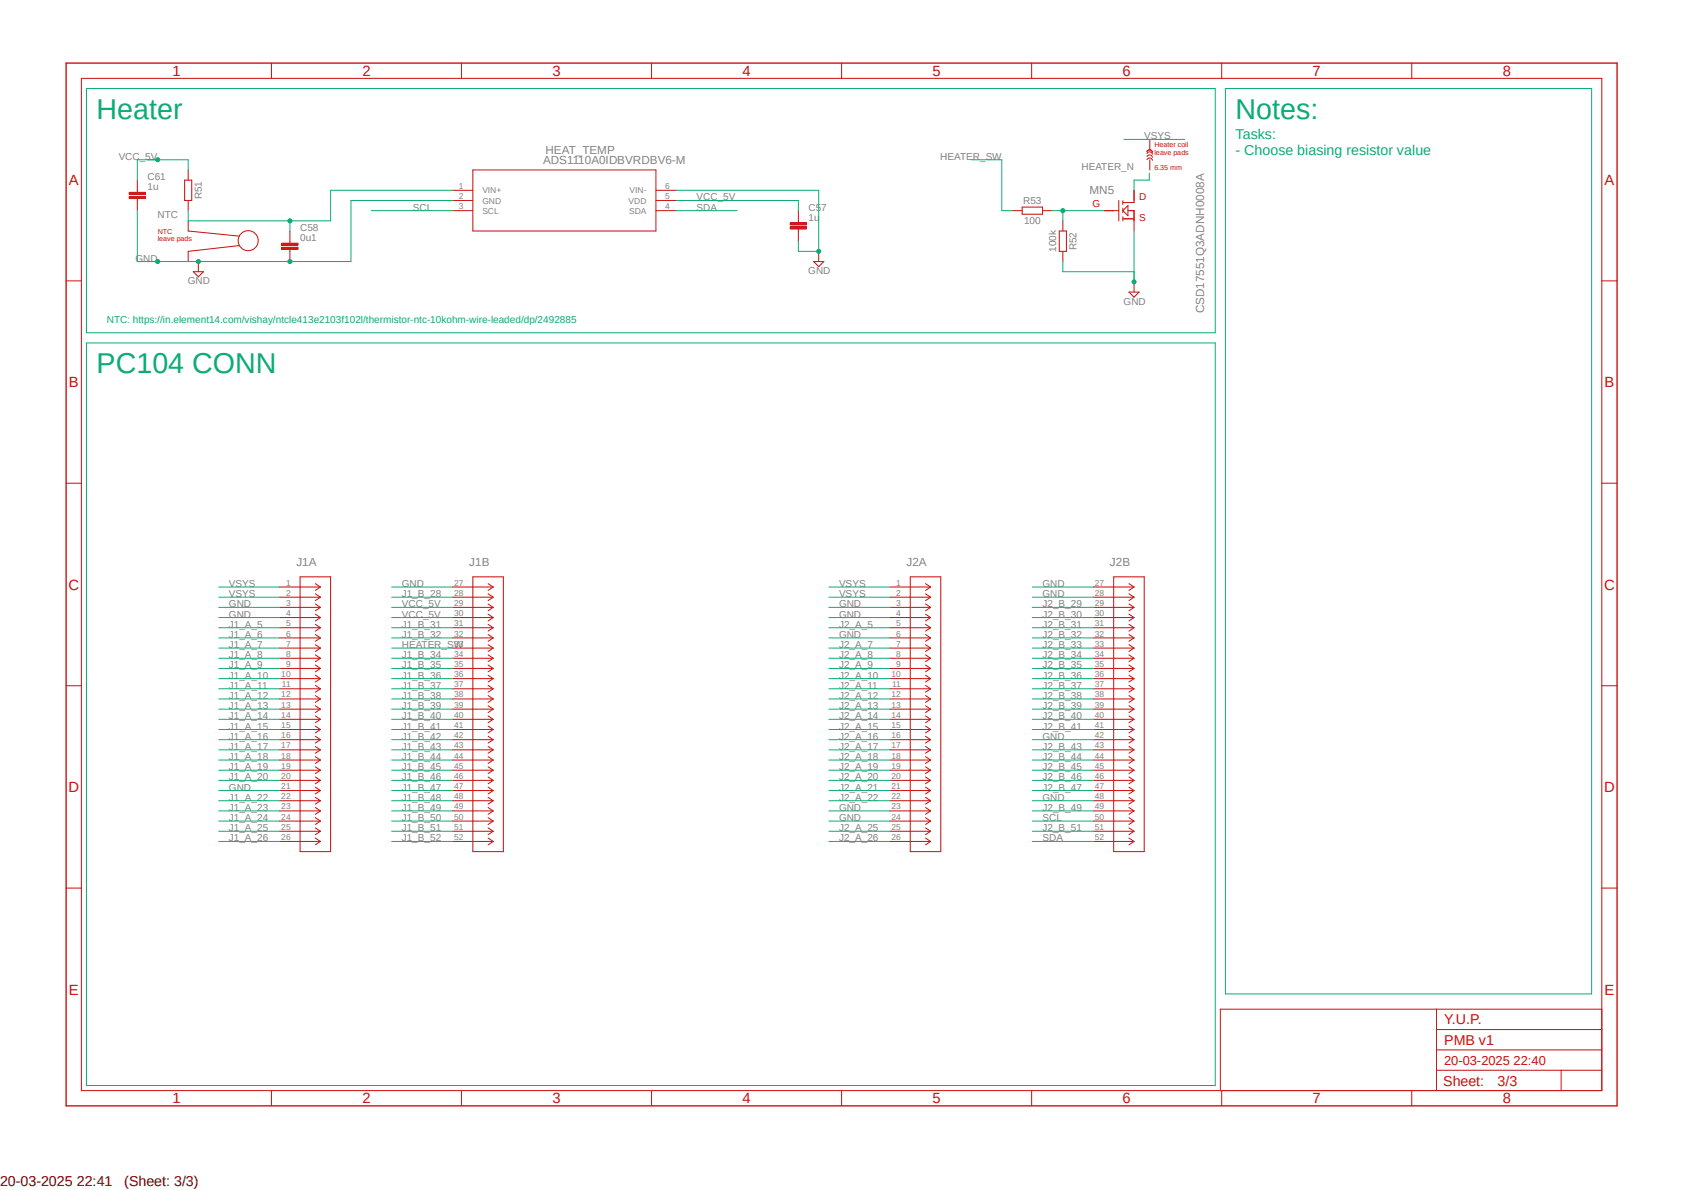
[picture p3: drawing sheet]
<svg xmlns="http://www.w3.org/2000/svg" width="420mm" height="297mm" viewBox="0 0 420 297" stroke-linecap="round" stroke-linejoin="round" font-family="sans-serif">
<path d="M16 15.4l388.2 261.2M404.2 15.4l-388.2 261.2" fill="none" stroke="#fff" stroke-width=".25"/>
<g fill="none" stroke="#c90d0c" stroke-width=".25">
<path d="M20.3 19.6h379.7v252.6h-379.7zM67.8 15.7v3.9M115.2 15.7v3.9M162.7 15.7v3.9M210.1 15.7v3.9M257.6 15.7v3.9M305.1 15.7v3.9M352.5 15.7v3.9M286.4 37.8a.74 .74 0 0 1 .7-.4 .74 .74 0 0 1 .7 .6M286.4 38.3a.74 .74 0 0 1 .7-.4 .74 .74 0 0 1 .7 .6M286.4 39.1a.74 .74 0 0 1 .7-.4 .74 .74 0 0 1 .7 .5M286.4 39.8a.74 .74 0 0 1 .7-.4 .74 .74 0 0 1 .7 .6"/>
<path d="M287.1 34.8v2.5M287.1 39.9v2.5M46.1 45h1.8v5h-1.8zM47 42.4v2.6M47 50v2.6M47 55.1v2.6l12.7 1.2M113 50h5.1M113 52.6h5.1M113 47.5h5.1M118.1 42.4h45.7v15.3h-45.7zM163.8 50h5.1M163.8 52.6h5.1"/>
<path d="M163.8 47.5h5.1M252.7 52.6h2.5M255.2 51.7h5.1v1.8h-5.1zM260.3 52.6h2.5M264.5 57.7h1.8v5h-1.8zM265.4 55.1v2.6M275.5 52.6h3.9M279.4 50v5.1M280.4 54.6h2.8M280.4 50.1v1M280.4 51.9v1.1M280.4 54.1v1"/>
<path d="M281.6 52.6h1.6v5.1M281.6 51.3v2.5l-1.2-1.2zM283.2 47.5v3h-2.8M16.5 70.1h3.8M48.3 67.8h2.5l-1.3 1.3zM49.5 65.3v2.5M59.7 61.3l-12.7 1.4v2.6M203.2 65.3h2.5l-1.3 1.2zM204.4 62.7v2.6M265.4 62.7v2.6M281.9 72.9h2.5l-1.2 1.3zM283.2 70.4v2.5"/>
<path d="M400 70.1h3.8M16.5 120.6h3.8M400 120.6h3.8M69.8 146.5h10.2M69.8 149.1h10.2M69.8 151.6h10.2M69.8 154.1h10.2M69.8 156.7h10.2M69.8 159.2h10.2M74.9 144h7.6v68.6h-7.6zM78.7 145.7l1.3 .8M78.7 148.2l1.3 .9"/>
<path d="M78.7 150.7l1.3 .9M78.7 153.3l1.3 .8M78.7 155.8l1.3 .9M78.7 158.4l1.3 .8M80 146.5l-1.3 .9M80 149.1l-1.3 .8M80 151.6l-1.3 .8M80 154.1l-1.3 .9M80 156.7l-1.3 .8M80 159.2l-1.3 .9M113 146.5h10.1M113 149.1h10.1"/>
<path d="M113 151.6h10.1M113 154.1h10.1M113 156.7h10.1M113 159.2h10.1M118.1 144h7.6v68.6h-7.6zM121.9 145.7l1.2 .8M121.9 148.2l1.2 .9M121.9 150.7l1.2 .9M121.9 153.3l1.2 .8M121.9 155.8l1.2 .9M121.9 158.4l1.2 .8M123.1 146.5l-1.2 .9"/>
<path d="M123.1 149.1l-1.2 .8M123.1 151.6l-1.2 .8M123.1 154.1l-1.2 .9M123.1 156.7l-1.2 .8M123.1 159.2l-1.2 .9M222.2 146.5h10.2M222.2 149.1h10.2M222.2 151.6h10.2M222.2 154.1h10.2M222.2 156.7h10.2M222.2 159.2h10.2M227.3 144h7.6v68.6h-7.6z"/>
<path d="M231.1 145.7l1.3 .8M231.1 148.2l1.3 .9M231.1 150.7l1.3 .9M231.1 153.3l1.3 .8M231.1 155.8l1.3 .9M231.1 158.4l1.3 .8M232.4 146.5l-1.3 .9M232.4 149.1l-1.3 .8M232.4 151.6l-1.3 .8M232.4 154.1l-1.3 .9M232.4 156.7l-1.3 .8M232.4 159.2l-1.3 .9"/>
<path d="M273 146.5h10.2M273 149.1h10.2M273 151.6h10.2M273 154.1h10.2M273 156.7h10.2M273 159.2h10.2M278.1 144h7.6v68.6h-7.6zM281.9 145.7l1.3 .8M281.9 148.2l1.3 .9M281.9 150.7l1.3 .9M281.9 153.3l1.3 .8M281.9 155.8l1.3 .9"/>
<path d="M281.9 158.4l1.3 .8M283.2 146.5l-1.3 .9M283.2 149.1l-1.3 .8M283.2 151.6l-1.3 .8M283.2 154.1l-1.3 .9M283.2 156.7l-1.3 .8M283.2 159.2l-1.3 .9M16.5 171.2h3.8M69.8 161.8h10.2M69.8 164.3h10.2M69.8 166.8h10.2M69.8 169.4h10.2"/>
<path d="M69.8 171.9h10.2M69.8 174.5h10.2M69.8 177h10.2M69.8 179.5h10.2M78.7 160.9l1.3 .9M78.7 163.4l1.3 .9M78.7 166l1.3 .8M78.7 168.5l1.3 .9M78.7 171.1l1.3 .8M78.7 173.6l1.3 .9M78.7 176.1l1.3 .9M78.7 178.7l1.3 .8"/>
<path d="M80 161.8l-1.3 .8M80 164.3l-1.3 .8M80 166.8l-1.3 .9M80 169.4l-1.3 .8M80 171.9l-1.3 .9M80 174.5l-1.3 .8M80 177l-1.3 .8M80 179.5l-1.3 .9M113 161.8h10.1M113 164.3h10.1M113 166.8h10.1M113 169.4h10.1"/>
<path d="M113 171.9h10.1M113 174.5h10.1M113 177h10.1M113 179.5h10.1M121.9 160.9l1.2 .9M121.9 163.4l1.2 .9M121.9 166l1.2 .8M121.9 168.5l1.2 .9M121.9 171.1l1.2 .8M121.9 173.6l1.2 .9M121.9 176.1l1.2 .9M121.9 178.7l1.2 .8"/>
<path d="M123.1 161.8l-1.2 .8M123.1 164.3l-1.2 .8M123.1 166.8l-1.2 .9M123.1 169.4l-1.2 .8M123.1 171.9l-1.2 .9M123.1 174.5l-1.2 .8M123.1 177l-1.2 .8M123.1 179.5l-1.2 .9M222.2 161.8h10.2M222.2 164.3h10.2M222.2 166.8h10.2M222.2 169.4h10.2"/>
<path d="M222.2 171.9h10.2M222.2 174.5h10.2M222.2 177h10.2M222.2 179.5h10.2M231.1 160.9l1.3 .9M231.1 163.4l1.3 .9M231.1 166l1.3 .8M231.1 168.5l1.3 .9M231.1 171.1l1.3 .8M231.1 173.6l1.3 .9M231.1 176.1l1.3 .9M231.1 178.7l1.3 .8"/>
<path d="M232.4 161.8l-1.3 .8M232.4 164.3l-1.3 .8M232.4 166.8l-1.3 .9M232.4 169.4l-1.3 .8M232.4 171.9l-1.3 .9M232.4 174.5l-1.3 .8M232.4 177l-1.3 .8M232.4 179.5l-1.3 .9M273 161.8h10.2M273 164.3h10.2M273 166.8h10.2M273 169.4h10.2"/>
<path d="M273 171.9h10.2M273 174.5h10.2M273 177h10.2M273 179.5h10.2M281.9 160.9l1.3 .9M281.9 163.4l1.3 .9M281.9 166l1.3 .8M281.9 168.5l1.3 .9M281.9 171.1l1.3 .8M281.9 173.6l1.3 .9M281.9 176.1l1.3 .9M281.9 178.7l1.3 .8"/>
<path d="M283.2 161.8l-1.3 .8M283.2 164.3l-1.3 .8M283.2 166.8l-1.3 .9M283.2 169.4l-1.3 .8M283.2 171.9l-1.3 .9M283.2 174.5l-1.3 .8M283.2 177l-1.3 .8M283.2 179.5l-1.3 .9M400 171.2h3.8M69.8 182.1h10.2M69.8 184.6h10.2M69.8 187.2h10.2"/>
<path d="M69.8 189.7h10.2M69.8 192.2h10.2M69.8 194.8h10.2M69.8 197.3h10.2M69.8 199.9h10.2M78.7 181.2l1.3 .9M78.7 183.8l1.3 .8M78.7 186.3l1.3 .9M78.7 188.8l1.3 .9M78.7 191.4l1.3 .8M78.7 193.9l1.3 .9M78.7 196.5l1.3 .8"/>
<path d="M78.7 199l1.3 .9M80 182.1l-1.3 .8M80 184.6l-1.3 .9M80 187.2l-1.3 .8M80 189.7l-1.3 .8M80 192.2l-1.3 .9M80 194.8l-1.3 .8M80 197.3l-1.3 .9M80 199.9l-1.3 .8M113 182.1h10.1M113 184.6h10.1M113 187.2h10.1"/>
<path d="M113 189.7h10.1M113 192.2h10.1M113 194.8h10.1M113 197.3h10.1M113 199.9h10.1M121.9 181.2l1.2 .9M121.9 183.8l1.2 .8M121.9 186.3l1.2 .9M121.9 188.8l1.2 .9M121.9 191.4l1.2 .8M121.9 193.9l1.2 .9M121.9 196.5l1.2 .8"/>
<path d="M121.9 199l1.2 .9M123.1 182.1l-1.2 .8M123.1 184.6l-1.2 .9M123.1 187.2l-1.2 .8M123.1 189.7l-1.2 .8M123.1 192.2l-1.2 .9M123.1 194.8l-1.2 .8M123.1 197.3l-1.2 .9M123.1 199.9l-1.2 .8M222.2 182.1h10.2M222.2 184.6h10.2M222.2 187.2h10.2"/>
<path d="M222.2 189.7h10.2M222.2 192.2h10.2M222.2 194.8h10.2M222.2 197.3h10.2M222.2 199.9h10.2M231.1 181.2l1.3 .9M231.1 183.8l1.3 .8M231.1 186.3l1.3 .9M231.1 188.8l1.3 .9M231.1 191.4l1.3 .8M231.1 193.9l1.3 .9M231.1 196.5l1.3 .8"/>
<path d="M231.1 199l1.3 .9M232.4 182.1l-1.3 .8M232.4 184.6l-1.3 .9M232.4 187.2l-1.3 .8M232.4 189.7l-1.3 .8M232.4 192.2l-1.3 .9M232.4 194.8l-1.3 .8M232.4 197.3l-1.3 .9M232.4 199.9l-1.3 .8M273 182.1h10.2M273 184.6h10.2M273 187.2h10.2"/>
<path d="M273 189.7h10.2M273 192.2h10.2M273 194.8h10.2M273 197.3h10.2M273 199.9h10.2M281.9 181.2l1.3 .9M281.9 183.8l1.3 .8M281.9 186.3l1.3 .9M281.9 188.8l1.3 .9M281.9 191.4l1.3 .8M281.9 193.9l1.3 .9M281.9 196.5l1.3 .8"/>
<path d="M281.9 199l1.3 .9M283.2 182.1l-1.3 .8M283.2 184.6l-1.3 .9M283.2 187.2l-1.3 .8M283.2 189.7l-1.3 .8M283.2 192.2l-1.3 .9M283.2 194.8l-1.3 .8M283.2 197.3l-1.3 .9M283.2 199.9l-1.3 .8M69.8 202.4h10.2M69.8 204.9h10.2M69.8 207.5h10.2"/>
<path d="M69.8 210h10.2M78.7 201.5l1.3 .9M78.7 204.1l1.3 .8M78.7 206.6l1.3 .9M78.7 209.2l1.3 .8M80 202.4l-1.3 .8M80 204.9l-1.3 .9M80 207.5l-1.3 .8M80 210l-1.3 .9M113 202.4h10.1M113 204.9h10.1M113 207.5h10.1"/>
<path d="M113 210h10.1M121.9 201.5l1.2 .9M121.9 204.1l1.2 .8M121.9 206.6l1.2 .9M121.9 209.2l1.2 .8M123.1 202.4l-1.2 .8M123.1 204.9l-1.2 .9M123.1 207.5l-1.2 .8M123.1 210l-1.2 .9M222.2 202.4h10.2M222.2 204.9h10.2M222.2 207.5h10.2"/>
<path d="M222.2 210h10.2M231.1 201.5l1.3 .9M231.1 204.1l1.3 .8M231.1 206.6l1.3 .9M231.1 209.2l1.3 .8M232.4 202.4l-1.3 .8M232.4 204.9l-1.3 .9M232.4 207.5l-1.3 .8M232.4 210l-1.3 .9M273 202.4h10.2M273 204.9h10.2M273 207.5h10.2"/>
<path d="M273 210h10.2M281.9 201.5l1.3 .9M281.9 204.1l1.3 .8M281.9 206.6l1.3 .9M281.9 209.2l1.3 .8M283.2 202.4l-1.3 .8M283.2 204.9l-1.3 .9M283.2 207.5l-1.3 .8M283.2 210l-1.3 .9M16.5 221.7h3.8M400 221.7h3.8M358.7 251.9v20.3"/>
<path d="M358.7 257h41.3M400 251.9h-95.3v20.3M67.8 272.2v3.8M115.2 272.2v3.8M162.7 272.2v3.8M210.1 272.2v3.8M257.6 272.2v3.8M305.1 272.2v3.8M352.5 272.2v3.8M358.7 267.1h41.3M358.7 262h41.3M389.8 267.1v5.1"/>
<circle cx="62" cy="60.1" r="2.5"/>
</g>
<path d="M16.5 15.7h387.3v260.3h-387.3z" fill="none" stroke="#c90d0c" stroke-width=".34"/>
<path d="M197.3 56.6h4.1v.5h-4.1z" fill-rule="evenodd" fill="#c90d0c"/>
<path d="M197.3 56.6h4.1v.5h-4.1z" fill="none" stroke="#c90d0c" stroke-width=".25"/>
<path d="M197.3 55.6h4.1v.5h-4.1z" fill-rule="evenodd" fill="#c90d0c"/>
<path d="M197.3 55.6h4.1v.5h-4.1zM199.3 52.6v3M199.3 57.1v3.1" fill="none" stroke="#c90d0c" stroke-width=".25"/>
<path d="M70.4 61.7h4v.5h-4z" fill-rule="evenodd" fill="#c90d0c"/>
<path d="M70.4 61.7h4v.5h-4z" fill="none" stroke="#c90d0c" stroke-width=".25"/>
<path d="M70.4 60.7h4v.5h-4z" fill-rule="evenodd" fill="#c90d0c"/>
<path d="M72.4 57.7v3M70.4 60.7h4v.5h-4zM72.4 62.2v3.1" fill="none" stroke="#c90d0c" stroke-width=".25"/>
<path d="M32.3 49h4v.5h-4z" fill-rule="evenodd" fill="#c90d0c"/>
<path d="M32.3 49h4v.5h-4z" fill="none" stroke="#c90d0c" stroke-width=".25"/>
<path d="M32.3 48h4v.5h-4z" fill-rule="evenodd" fill="#c90d0c"/>
<path d="M32.3 48h4v.5h-4zM34.3 45v3M34.3 49.5v3.1" fill="none" stroke="#c90d0c" stroke-width=".25"/>
<path d="M306 22.1h91.4v226h-91.4zM72.4 55.1v2.6M113 47.5h-30.5v7.6h-35.5v-2.5M21.6 85.6h281.8v185.3h-281.8z" fill="none" stroke="#0dab76" stroke-width=".25"/>
<circle cx="72.4" cy="55.1" r=".51" fill="#0dab76"/>
<g fill="none" stroke="#0dab76" stroke-width=".25">
<path d="M113 50h-25.4v15.3h-15.2M36.8 65.3h12.7"/>
<circle cx="72.4" cy="55.1" r=".51"/>
</g>
<circle cx="49.5" cy="65.3" r=".51" fill="#0dab76"/>
<g fill="none" stroke="#0dab76" stroke-width=".25">
<path d="M49.5 65.3h22.9"/>
<circle cx="49.5" cy="65.3" r=".51"/>
</g>
<circle cx="72.4" cy="65.3" r=".51" fill="#0dab76"/>
<g fill="none" stroke="#0dab76" stroke-width=".25">
<path d="M34.3 52.6v12.7h5.1"/>
<circle cx="72.4" cy="65.3" r=".51"/>
</g>
<circle cx="39.4" cy="65.3" r=".51" fill="#0dab76"/>
<g fill="none" stroke="#0dab76" stroke-width=".25">
<path d="M283.2 57.7v12.7M265.4 65.3v2.5h17.8"/>
<circle cx="39.4" cy="65.3" r=".51"/>
</g>
<circle cx="283.2" cy="70.4" r=".51" fill="#0dab76"/>
<g fill="none" stroke="#0dab76" stroke-width=".25">
<path d="M168.9 47.5h35.5v15.2h-5.1v-2.5"/>
<circle cx="283.2" cy="70.4" r=".51"/>
</g>
<circle cx="204.4" cy="62.7" r=".51" fill="#0dab76"/>
<g fill="none" stroke="#0dab76" stroke-width=".25">
<path d="M21.6 22.1h281.8v61h-281.8zM242.5 39.9h7.6v12.7h2.6M47 42.4v-2.5h-12.7v5.1M168.9 50h30.4v2.6M287 43.2v1.8h-3.8v2.5M54.6 151.6h15.2M54.6 154.1h15.2M97.8 151.6h15.2M97.8 154.1h15.2M97.8 146.5h15.2M207 151.6h15.2M207 154.1h15.2"/>
<path d="M207 159.2h15.2M257.8 146.5h15.2M257.8 149.1h15.2M97.8 161.8h15.2M54.6 197.3h15.2M257.8 184.6h15.2M257.8 199.9h15.2M207 202.4h15.2M207 204.9h15.2"/>
<circle cx="204.4" cy="62.7" r=".51"/>
</g>
<circle cx="39.4" cy="39.9" r=".51" fill="#0dab76"/>
<g fill="none" stroke="#0dab76" stroke-width=".25">
<path d="M92.7 52.6h20.3M168.9 52.6h15.2M262.8 52.6h12.7M265.4 52.6v2.5M257.8 204.9h15.2M257.8 210h15.2"/>
<circle cx="39.4" cy="39.9" r=".51"/>
</g>
<circle cx="265.4" cy="52.6" r=".51" fill="#0dab76"/>
<g fill="none" stroke="#0dab76" stroke-width=".25">
<path d="M280.6 34.8h15.2M54.6 156.7h15.2M54.6 159.2h15.2M54.6 146.5h15.2M54.6 149.1h15.2M97.8 156.7h15.2M97.8 159.2h15.2M97.8 149.1h15.2M207 156.7h15.2M207 146.5h15.2M207 149.1h15.2M257.8 156.7h15.2"/>
<path d="M257.8 159.2h15.2M257.8 151.6h15.2M257.8 154.1h15.2M54.6 161.8h15.2M54.6 164.3h15.2M54.6 166.8h15.2M54.6 169.4h15.2M54.6 171.9h15.2M54.6 174.5h15.2M54.6 177h15.2M54.6 179.5h15.2M97.8 164.3h15.2"/>
<path d="M97.8 166.8h15.2M97.8 169.4h15.2M97.8 171.9h15.2M97.8 174.5h15.2M97.8 177h15.2M97.8 179.5h15.2M207 161.8h15.2M207 164.3h15.2M207 166.8h15.2M207 169.4h15.2M207 171.9h15.2M207 174.5h15.2"/>
<path d="M207 177h15.2M207 179.5h15.2M257.8 161.8h15.2M257.8 164.3h15.2M257.8 166.8h15.2M257.8 169.4h15.2M257.8 171.9h15.2M257.8 174.5h15.2M257.8 177h15.2M257.8 179.5h15.2M54.6 182.1h15.2M54.6 184.6h15.2"/>
<path d="M54.6 187.2h15.2M54.6 189.7h15.2M54.6 192.2h15.2M54.6 194.8h15.2M54.6 199.9h15.2M97.8 182.1h15.2M97.8 184.6h15.2M97.8 187.2h15.2M97.8 189.7h15.2M97.8 192.2h15.2M97.8 194.8h15.2M97.8 199.9h15.2"/>
<path d="M97.8 197.3h15.2M207 182.1h15.2M207 184.6h15.2M207 187.2h15.2M207 189.7h15.2M207 192.2h15.2M207 194.8h15.2M207 199.9h15.2M207 197.3h15.2M257.8 182.1h15.2M257.8 187.2h15.2M257.8 189.7h15.2"/>
<path d="M257.8 192.2h15.2M257.8 194.8h15.2M257.8 197.3h15.2M54.6 202.4h15.2M54.6 204.9h15.2M54.6 207.5h15.2M54.6 210h15.2M97.8 202.4h15.2M97.8 204.9h15.2M97.8 207.5h15.2M97.8 210h15.2M207 207.5h15.2"/>
<path d="M207 210h15.2M257.8 202.4h15.2M257.8 207.5h15.2"/>
<circle cx="265.4" cy="52.6" r=".51"/>
</g>
<g font-size="7.2" fill="#0dab76">
<text x="24.1" y="29.7">Heater</text>
<text x="308.5" y="29.7">Notes:</text>
<text x="24.1" y="93.2">PC104 CONN</text>
</g>
<g font-size="3.7" fill="#c90d0c">
<text x="43.1" y="19">1</text>
<text x="90.5" y="19">2</text>
<text x="137.9" y="19">3</text>
<text x="185.4" y="19">4</text>
<text x="232.8" y="19">5</text>
<text x="280.3" y="19">6</text>
<text x="327.7" y="19">7</text>
<text x="375.2" y="19">8</text>
<text x="17.2" y="46.1">A</text>
<text x="400.6" y="46.1">A</text>
<text x="17.2" y="96.6">B</text>
<text x="400.6" y="96.6">B</text>
<text x="17.1" y="147.2">C</text>
<text x="400.6" y="147.2">C</text>
<text x="17.1" y="197.7">D</text>
<text x="400.6" y="197.7">D</text>
<text x="17.2" y="248.2">E</text>
<text x="400.6" y="248.2">E</text>
<text x="43.1" y="275.4">1</text>
<text x="90.5" y="275.4">2</text>
<text x="137.9" y="275.4">3</text>
<text x="185.4" y="275.4">4</text>
<text x="232.8" y="275.4">5</text>
<text x="280.3" y="275.4">6</text>
<text x="327.7" y="275.4">7</text>
<text x="375.2" y="275.4">8</text>
</g>
<g font-size="3.6" fill="#0dab76">
<text x="308.5" y="34.8">Tasks:</text>
<text x="308.5" y="38.6">- Choose biasing resistor value</text>
</g>
<g font-size="3.6" fill="#c90d0c">
<text x="360.6" y="255.7">Y.U.P.</text>
<text x="360.6" y="260.8">PMB v1</text>
<text x="360.3" y="271.1">Sheet:</text>
<text x="373.9" y="270.9">3/3</text>
</g>
<g font-size="3.6">
<text x="0" y="296">20-03-2025 22:41</text>
<text x="31" y="296">(Sheet: 3/3)</text>
</g>
<text font-size="3.2" fill="#c90d0c" x="360.6" y="265.8">20-03-2025 22:40</text>
<g font-size="2.9" fill="#808080">
<text x="135.6" y="40.9">ADS1110A0IDBVRDBV6-M</text>
<text x="136.2" y="38.4">HEAT_TEMP</text>
<text x="272.1" y="48.5">MN5</text>
<text x="300.7" y="78.2" transform="rotate(-90 300.7 78.2)">CSD17551Q3ADNH0008A</text>
<text x="74" y="141.2">J1A</text>
<text x="117.2" y="141.2">J1B</text>
<text x="226.4" y="141.2">J2A</text>
<text x="277.2" y="141.2">J2B</text>
</g>
<g font-size="2.5" fill="#808080">
<text x="285.7" y="34.8">VSYS</text>
<text x="29.6" y="39.9">VCC_5V</text>
<text x="234.8" y="39.9">HEATER_SW</text>
<text x="36.8" y="47.5">1u</text>
<text x="36.8" y="45">C61</text>
<text x="270" y="42.4">HEATER_N</text>
<text x="50.4" y="49.8" transform="rotate(-90 50.4 49.8)">R51</text>
<text x="103.1" y="52.6">SCL</text>
<text x="174" y="50">VCC_5V</text>
<text x="174" y="52.6">SDA</text>
<text x="201.9" y="52.6">C57</text>
<text x="255.5" y="50.9">R53</text>
<text x="39.3" y="54.4">NTC</text>
<text x="74.9" y="57.7">C58</text>
<text x="201.9" y="55.1">1u</text>
<text x="255.7" y="56">100</text>
<text x="33.8" y="65.3">GND</text>
<text x="74.9" y="60.2">0u1</text>
<text x="263.7" y="62.9" transform="rotate(-90 263.7 62.9)">100k</text>
<text x="268.8" y="62.5" transform="rotate(-90 268.8 62.5)">R52</text>
<text x="46.9" y="71">GND</text>
<text x="201.8" y="68.5">GND</text>
<text x="280.5" y="76.1">GND</text>
<text x="57.2" y="146.5">VSYS</text>
<text x="57.2" y="149.1">VSYS</text>
<text x="100.3" y="146.5">GND</text>
<text x="100.3" y="149.1">J1_B_28</text>
<text x="209.5" y="146.5">VSYS</text>
<text x="209.5" y="149.1">VSYS</text>
<text x="260.3" y="146.5">GND</text>
<text x="260.3" y="149.1">GND</text>
<text x="57.2" y="151.6">GND</text>
<text x="57.2" y="154.1">GND</text>
<text x="100.3" y="151.6">VCC_5V</text>
<text x="100.3" y="154.1">VCC_5V</text>
<text x="209.5" y="151.6">GND</text>
<text x="209.5" y="154.1">GND</text>
<text x="260.3" y="151.6">J2_B_29</text>
<text x="260.3" y="154.1">J2_B_30</text>
<text x="57.2" y="156.7">J1_A_5</text>
<text x="57.2" y="159.2">J1_A_6</text>
<text x="57.2" y="161.8">J1_A_7</text>
<text x="100.3" y="161.8">HEATER_SW</text>
<text x="100.3" y="156.7">J1_B_31</text>
<text x="100.3" y="159.2">J1_B_32</text>
<text x="209.5" y="159.2">GND</text>
<text x="209.5" y="156.7">J2_A_5</text>
<text x="209.5" y="161.8">J2_A_7</text>
<text x="260.3" y="156.7">J2_B_31</text>
<text x="260.3" y="159.2">J2_B_32</text>
<text x="260.3" y="161.8">J2_B_33</text>
<text x="57.2" y="164.3">J1_A_8</text>
<text x="57.2" y="166.8">J1_A_9</text>
<text x="100.3" y="164.3">J1_B_34</text>
<text x="100.3" y="166.8">J1_B_35</text>
<text x="209.5" y="164.3">J2_A_8</text>
<text x="209.5" y="166.8">J2_A_9</text>
<text x="260.3" y="164.3">J2_B_34</text>
<text x="260.3" y="166.8">J2_B_35</text>
<text x="57.2" y="169.4">J1_A_10</text>
<text x="57.2" y="171.9">J1_A_11</text>
<text x="100.3" y="169.4">J1_B_36</text>
<text x="100.3" y="171.9">J1_B_37</text>
<text x="209.5" y="169.4">J2_A_10</text>
<text x="209.5" y="171.9">J2_A_11</text>
<text x="260.3" y="169.4">J2_B_36</text>
<text x="260.3" y="171.9">J2_B_37</text>
<text x="57.2" y="174.5">J1_A_12</text>
<text x="57.2" y="177">J1_A_13</text>
<text x="57.2" y="179.5">J1_A_14</text>
<text x="100.3" y="174.5">J1_B_38</text>
<text x="100.3" y="177">J1_B_39</text>
<text x="100.3" y="179.5">J1_B_40</text>
<text x="209.5" y="174.5">J2_A_12</text>
<text x="209.5" y="177">J2_A_13</text>
<text x="209.5" y="179.5">J2_A_14</text>
<text x="260.3" y="174.5">J2_B_38</text>
<text x="260.3" y="177">J2_B_39</text>
<text x="260.3" y="179.5">J2_B_40</text>
<text x="57.2" y="182.1">J1_A_15</text>
<text x="57.2" y="184.6">J1_A_16</text>
<text x="100.3" y="182.1">J1_B_41</text>
<text x="100.3" y="184.6">J1_B_42</text>
<text x="209.5" y="182.1">J2_A_15</text>
<text x="209.5" y="184.6">J2_A_16</text>
<text x="260.3" y="184.6">GND</text>
<text x="260.3" y="182.1">J2_B_41</text>
<text x="57.2" y="187.2">J1_A_17</text>
<text x="57.2" y="189.7">J1_A_18</text>
<text x="100.3" y="187.2">J1_B_43</text>
<text x="100.3" y="189.7">J1_B_44</text>
<text x="209.5" y="187.2">J2_A_17</text>
<text x="209.5" y="189.7">J2_A_18</text>
<text x="260.3" y="187.2">J2_B_43</text>
<text x="260.3" y="189.7">J2_B_44</text>
<text x="57.2" y="197.3">GND</text>
<text x="57.2" y="192.2">J1_A_19</text>
<text x="57.2" y="194.8">J1_A_20</text>
<text x="100.3" y="192.2">J1_B_45</text>
<text x="100.3" y="194.8">J1_B_46</text>
<text x="100.3" y="197.3">J1_B_47</text>
<text x="209.5" y="192.2">J2_A_19</text>
<text x="209.5" y="194.8">J2_A_20</text>
<text x="209.5" y="197.3">J2_A_21</text>
<text x="260.3" y="192.2">J2_B_45</text>
<text x="260.3" y="194.8">J2_B_46</text>
<text x="260.3" y="197.3">J2_B_47</text>
<text x="57.2" y="199.9">J1_A_22</text>
<text x="57.2" y="202.4">J1_A_23</text>
<text x="100.3" y="199.9">J1_B_48</text>
<text x="100.3" y="202.4">J1_B_49</text>
<text x="209.5" y="202.4">GND</text>
<text x="209.5" y="199.9">J2_A_22</text>
<text x="260.3" y="199.9">GND</text>
<text x="260.3" y="202.4">J2_B_49</text>
<text x="57.2" y="204.9">J1_A_24</text>
<text x="57.2" y="207.5">J1_A_25</text>
<text x="100.3" y="204.9">J1_B_50</text>
<text x="100.3" y="207.5">J1_B_51</text>
<text x="209.5" y="204.9">GND</text>
<text x="209.5" y="207.5">J2_A_25</text>
<text x="260.3" y="204.9">SCL</text>
<text x="260.3" y="207.5">J2_B_51</text>
<text x="57.2" y="210">J1_A_26</text>
<text x="100.3" y="210">J1_B_52</text>
<text x="209.5" y="210">J2_A_26</text>
<text x="260.3" y="210">SDA</text>
</g>
<g font-size="2.5" fill="#c90d0c">
<text x="272.8" y="51.6">G</text>
<text x="284.4" y="50">D</text>
<text x="284.4" y="55.1">S</text>
</g>
<text font-size="2.5" fill="#0dab76" x="26.7" y="80.5">NTC: https://in.element14.com/vishay/ntcle413e2103f102l/thermistor-ntc-10kohm-wire-leaded/dp/2492885</text>
<g font-size="2.1" fill="#808080">
<text x="114.6" y="47.1">1</text>
<text x="166.1" y="47.1">6</text>
<text x="114.6" y="49.7">2</text>
<text x="114.6" y="52.2">3</text>
<text x="120.4" y="48.3">VIN+</text>
<text x="120.4" y="50.8">GND</text>
<text x="120.4" y="53.3">SCL</text>
<text x="157" y="50.8">VDD</text>
<text x="157.1" y="53.3">SDA</text>
<text x="157.2" y="48.3">VIN-</text>
<text x="166.1" y="52.2">4</text>
<text x="166.1" y="49.7">5</text>
<text x="71.4" y="146.2">1</text>
<text x="71.4" y="148.7">2</text>
<text x="113.4" y="146.2">27</text>
<text x="113.4" y="148.7">28</text>
<text x="223.8" y="146.2">1</text>
<text x="223.8" y="148.7">2</text>
<text x="273.3" y="146.2">27</text>
<text x="273.3" y="148.7">28</text>
<text x="71.4" y="151.3">3</text>
<text x="71.4" y="153.8">4</text>
<text x="113.4" y="151.3">29</text>
<text x="113.4" y="153.8">30</text>
<text x="223.8" y="151.3">3</text>
<text x="223.8" y="153.8">4</text>
<text x="273.3" y="151.3">29</text>
<text x="273.3" y="153.8">30</text>
<text x="71.4" y="156.3">5</text>
<text x="71.4" y="158.9">6</text>
<text x="71.4" y="161.4">7</text>
<text x="113.4" y="156.3">31</text>
<text x="113.4" y="158.9">32</text>
<text x="113.4" y="161.4">33</text>
<text x="223.8" y="156.3">5</text>
<text x="223.8" y="158.9">6</text>
<text x="223.8" y="161.4">7</text>
<text x="273.3" y="156.3">31</text>
<text x="273.3" y="158.9">32</text>
<text x="273.3" y="161.4">33</text>
<text x="71.4" y="164">8</text>
<text x="71.4" y="166.5">9</text>
<text x="113.4" y="164">34</text>
<text x="113.4" y="166.5">35</text>
<text x="223.8" y="164">8</text>
<text x="223.8" y="166.5">9</text>
<text x="273.3" y="164">34</text>
<text x="273.3" y="166.5">35</text>
<text x="70.2" y="169">10</text>
<text x="70.4" y="171.5">11</text>
<text x="113.4" y="169">36</text>
<text x="113.4" y="171.5">37</text>
<text x="222.6" y="169">10</text>
<text x="222.8" y="171.5">11</text>
<text x="273.3" y="169">36</text>
<text x="273.3" y="171.5">37</text>
<text x="70.2" y="174.1">12</text>
<text x="70.2" y="176.6">13</text>
<text x="70.2" y="179.2">14</text>
<text x="113.4" y="174.1">38</text>
<text x="113.4" y="176.6">39</text>
<text x="113.4" y="179.2">40</text>
<text x="222.6" y="174.1">12</text>
<text x="222.6" y="176.6">13</text>
<text x="222.6" y="179.2">14</text>
<text x="273.3" y="174.1">38</text>
<text x="273.3" y="176.6">39</text>
<text x="273.3" y="179.2">40</text>
<text x="70.2" y="181.7">15</text>
<text x="70.2" y="184.2">16</text>
<text x="113.4" y="181.7">41</text>
<text x="113.4" y="184.2">42</text>
<text x="222.6" y="181.7">15</text>
<text x="222.6" y="184.2">16</text>
<text x="273.3" y="181.7">41</text>
<text x="273.3" y="184.2">42</text>
<text x="70.2" y="186.8">17</text>
<text x="70.2" y="189.3">18</text>
<text x="70.2" y="191.9">19</text>
<text x="113.4" y="186.8">43</text>
<text x="113.4" y="189.3">44</text>
<text x="113.4" y="191.9">45</text>
<text x="222.6" y="186.8">17</text>
<text x="222.6" y="189.3">18</text>
<text x="222.6" y="191.9">19</text>
<text x="273.3" y="186.8">43</text>
<text x="273.3" y="189.3">44</text>
<text x="273.3" y="191.9">45</text>
<text x="70.2" y="194.4">20</text>
<text x="70.2" y="196.9">21</text>
<text x="113.4" y="194.4">46</text>
<text x="113.4" y="196.9">47</text>
<text x="222.6" y="194.4">20</text>
<text x="222.6" y="196.9">21</text>
<text x="273.3" y="194.4">46</text>
<text x="273.3" y="196.9">47</text>
<text x="70.2" y="199.5">22</text>
<text x="70.2" y="202">23</text>
<text x="113.4" y="199.5">48</text>
<text x="113.4" y="202">49</text>
<text x="222.6" y="199.5">22</text>
<text x="222.6" y="202">23</text>
<text x="273.3" y="199.5">48</text>
<text x="273.3" y="202">49</text>
<text x="70.2" y="204.6">24</text>
<text x="70.2" y="207.1">25</text>
<text x="70.2" y="209.6">26</text>
<text x="113.4" y="204.6">50</text>
<text x="113.4" y="207.1">51</text>
<text x="113.4" y="209.6">52</text>
<text x="222.6" y="204.6">24</text>
<text x="222.6" y="207.1">25</text>
<text x="222.6" y="209.6">26</text>
<text x="273.3" y="204.6">50</text>
<text x="273.3" y="207.1">51</text>
<text x="273.3" y="209.6">52</text>
</g>
<g font-size="1.8" fill="#c90d0c">
<text x="288.3" y="36.7">Heater coil</text>
<text x="288.3" y="38.6">leave pads</text>
<text x="288.3" y="42.4">6.35 mm</text>
<text x="39.4" y="58.3">NTC</text>
<text x="39.4" y="60.2">leave pads</text>
</g>
</svg>
